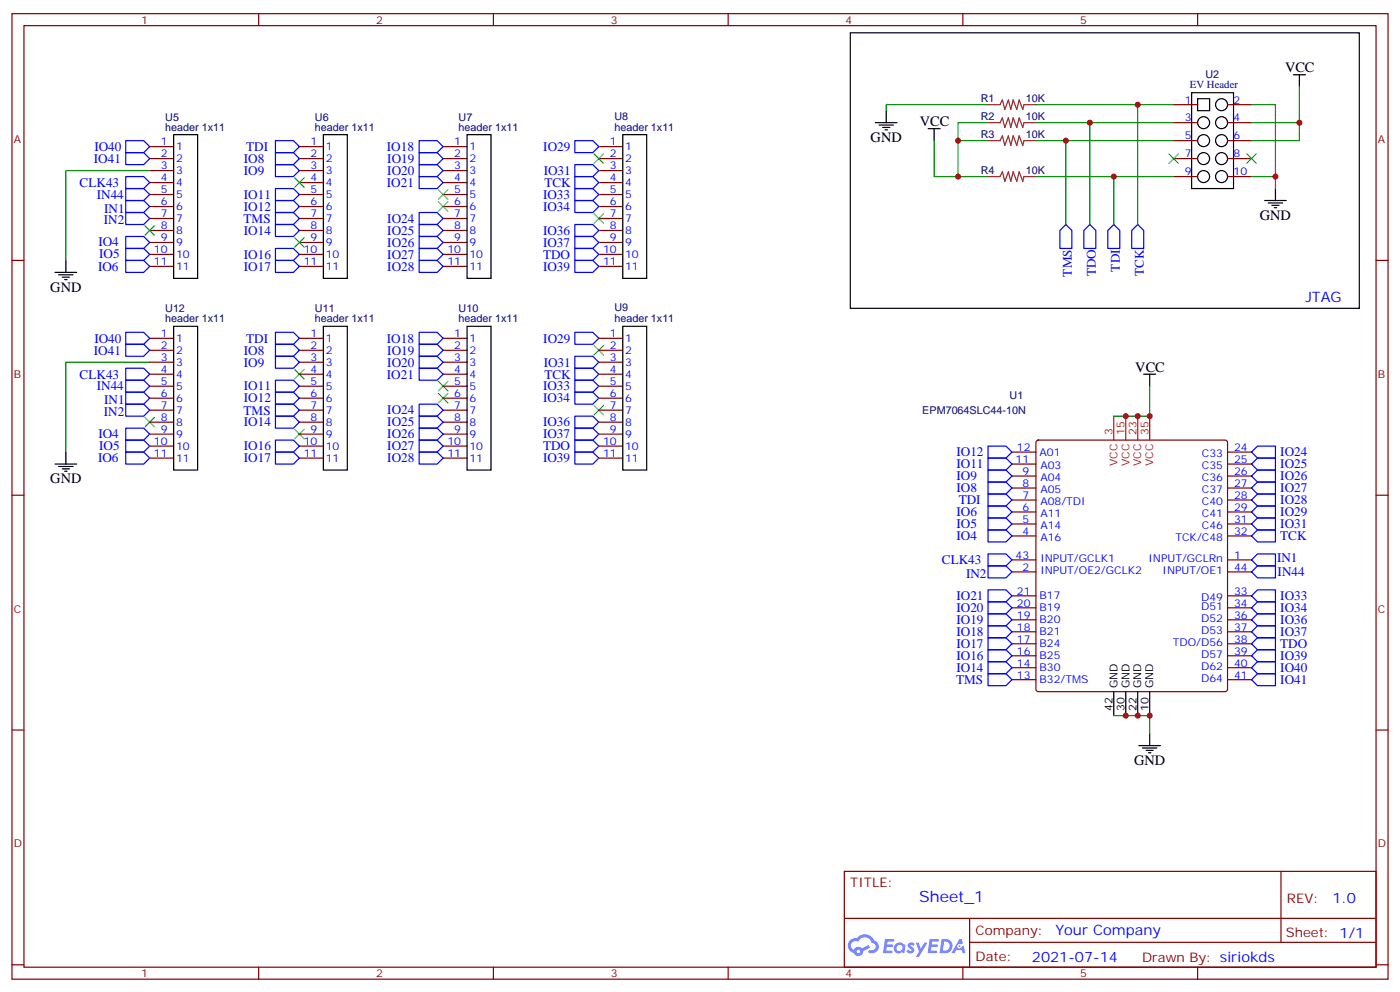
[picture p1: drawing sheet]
<svg xmlns="http://www.w3.org/2000/svg" width="412mm" height="292mm" viewBox="0 0 412 292" stroke-linecap="round" stroke-linejoin="round" font-family="sans-serif">
<g fill="none" stroke="#870000" stroke-width=".35">
<path d="M3.5 4h405.4v284.4h-405.4zM7.1 7.5h398.2v277.3h-398.2zM76.2 4v3.5M145.3 4v3.5M214.5 4v3.5M283.6 4v3.5M352.8 4v3.5M3.5 76.7h3.6M405.3 76.7h3.6M3.5 145.8h3.6M405.3 145.8h3.6M3.5 215h3.6"/>
<path d="M405.3 215h3.6M248.7 256.6h156.6v28.2h-156.6zM377.3 256.6v20.9M248.7 270.5h156.5M285.6 277.5h119.6M285.6 270.5v14.1M3.5 284.1h3.6M76.2 284.8v3.6M145.3 284.8v3.6M214.5 284.8v3.6M283.6 284.8v3.6M352.8 284.8v3.6"/>
<path d="M405.3 284.1h3.6"/>
</g>
<g fill="#5487ff">
<path d="M267.7 277.8a1.22 1.22 0 0 1 1.7 .3l-.4 .5a.47 .47 0 0 0-.3-.4 .47 .47 0 0 0-.5 .2l.1 .2a1.14 1.14 0 0 1 .8 1.8 1.14 1.14 0 0 1-1.9 0l-.2-.2 .5-.5 .7 .4a.29 .29 0 0 0 .3-.3 .29 .29 0 0 0-.2-.3 1.04 1.04 0 0 1-.6-1.7z"/>
<path d="M260.7 276.5h2.4l.3 .2-.2 .5-1.8 .1-.1 .8h1.5l.3 .4-.3 .4h-1.6l-.2 1.1h1.7l.2 .3-.2 .3-2.6 .1z"/>
<path d="M273.8 276.5h2.4l.3 .2-.1 .5-1.8 .1-.2 .8h1.6l.3 .4-.4 .4h-1.6l-.1 1.1h1.7l.2 .3-.2 .3-2.6 .1z"/>
<path d="M282.6 276.5h.7l.3 1.3-.6 .3a.69 .69 0 0 0-1 .3 .69 .69 0 0 0 .4 1 .69 .69 0 0 0 .9-.7l.5-.2 .6 2.2h-.8l-.2-.9h-1.8l-.5 .9h-.8z"/>
<path d="M269.8 277.6h.8l.6 1.8 1.1-1.8h.9l-2.6 4.2h-.8l.9-1.5z"/>
<path d="M277.4 276.5l-.6 4.2h1.3a2.11 2.11 0 0 0 2.5-2.1 2.11 2.11 0 0 0-2.5-2.1zM278.1 277.3a1.39 1.39 0 0 1 1.7 1.4 1.39 1.39 0 0 1-1.8 1.3h-.3z"/>
<path d="M263.7 278.2a1.54 1.54 0 0 0-.1 2.1 1.54 1.54 0 0 0 2.2 .1l.6 .3 .3-2.3-.2-.3h-.4a1.49 1.49 0 0 0-2.4 .1zM264 279.2a.94 .94 0 0 1 1.8 0 .94 .94 0 0 1-1.8 0z"/>
<path d="M250.4 276.9a2.18 2.18 0 0 0 1.1 3.7 1.44 1.44 0 0 0 1.6 .9 1.44 1.44 0 0 0 1.2-1.4l2-1-.5-.8-1.9 1a1.47 1.47 0 0 0-2.4 .4 1.39 1.39 0 0 1-.7-1.9 1.39 1.39 0 0 1 2-.5 2.12 2.12 0 0 1 2.2-1.3 2.12 2.12 0 0 1 1.9 1.7 1.14 1.14 0 0 1 1.1 1.4 1.14 1.14 0 0 1-1.7 .7 .43 .43 0 0 0-.5 .4 .43 .43 0 0 0 .4 .5 1.98 1.98 0 0 0 2.5-1.2 1.98 1.98 0 0 0-1.2-2.6 3.1 3.1 0 0 0-5.3-.6l-.9 .1zM252.3 280.2a.55 .55 0 0 1 1.1 0 .55 .55 0 0 1-1.1 0z"/>
<circle cx="282.6" cy="278.6" r=".26"/>
</g>
<g fill="none" stroke="#870000" stroke-width=".35">
<path d="M345.7 30.8h7.1M345.7 36.1h7.1M361.6 30.8h7.1M361.6 36.1h7.1M44.1 46.7h7.1M44.1 43.2h7.1M44.1 50.2h7.1M44.1 53.8h7.1M44.1 57.3h7.1M88.2 46.7h7M88.2 43.2h7M88.2 50.2h7"/>
<path d="M88.2 53.8h7M88.2 57.3h7M130.5 46.7h7.1M130.5 43.2h7.1M130.5 50.2h7.1M130.5 53.8h7.1M130.5 57.3h7.1M176.4 46.7h7M176.4 43.2h7M176.4 50.2h7M176.4 53.8h7M176.4 57.3h7"/>
<path d="M345.7 41.4h7.1M345.7 46.7h7.1M345.7 52h7.1M361.6 41.4h7.1M361.6 46.7h7.1M361.6 52h7.1M44.1 60.8h7.1M44.1 64.3h7.1M44.1 67.9h7.1M44.1 71.4h7.1M44.1 74.9h7.1M44.1 78.5h7.1"/>
<path d="M88.2 60.8h7M88.2 64.3h7M88.2 67.9h7M88.2 71.4h7M88.2 74.9h7M88.2 78.5h7M130.5 60.8h7.1M130.5 64.3h7.1M130.5 67.9h7.1M130.5 71.4h7.1M130.5 74.9h7.1M130.5 78.5h7.1"/>
<path d="M176.4 60.8h7M176.4 64.3h7M176.4 67.9h7M176.4 71.4h7M176.4 74.9h7M176.4 78.5h7M44.1 99.6h7.1M88.2 99.6h7M130.5 99.6h7.1M176.4 99.6h7M44.1 103.2h7.1M44.1 106.7h7.1"/>
<path d="M44.1 110.2h7.1M44.1 113.7h7.1M44.1 117.3h7.1M88.2 103.2h7M88.2 106.7h7M88.2 110.2h7M88.2 113.7h7M88.2 117.3h7M130.5 103.2h7.1M130.5 106.7h7.1M130.5 110.2h7.1M130.5 113.7h7.1"/>
<path d="M130.5 117.3h7.1M176.4 103.2h7M176.4 106.7h7M176.4 110.2h7M176.4 113.7h7M176.4 117.3h7M44.1 120.8h7.1M44.1 124.3h7.1M44.1 127.8h7.1M44.1 131.4h7.1M44.1 134.9h7.1M88.2 120.8h7"/>
<path d="M88.2 124.3h7M88.2 127.8h7M88.2 131.4h7M88.2 134.9h7M130.5 120.8h7.1M130.5 124.3h7.1M130.5 127.8h7.1M130.5 131.4h7.1M130.5 134.9h7.1M176.4 120.8h7M176.4 124.3h7M176.4 127.8h7"/>
<path d="M176.4 131.4h7M176.4 134.9h7M298.1 136.7h7.1M298.1 133.1h7.1M305.4 129.8l.5-.2h55l.5 .2 .2 .5v72.7l-.2 .5-.5 .2h-55l-.5-.2-.2-.5v-72.7zM361.6 136.7h7.1M361.6 133.1h7.1M298.1 157.8h7.1M298.1 154.3h7.1M298.1 150.8h7.1M298.1 147.2h7.1M298.1 143.7h7.1"/>
<path d="M298.1 140.2h7.1M361.6 157.8h7.1M361.6 154.3h7.1M361.6 150.8h7.1M361.6 147.2h7.1M361.6 143.7h7.1M361.6 140.2h7.1M298.1 179h7.1M298.1 175.5h7.1M298.1 164.9h7.1M298.1 168.4h7.1M361.6 179h7.1"/>
<path d="M361.6 175.5h7.1M361.6 164.9h7.1M361.6 168.4h7.1M298.1 196.6h7.1M298.1 193.1h7.1M298.1 189.6h7.1M298.1 186.1h7.1M298.1 182.5h7.1M361.6 196.6h7.1M361.6 193.1h7.1M361.6 189.6h7.1M361.6 186.1h7.1"/>
<path d="M361.6 182.5h7.1M298.1 200.2h7.1M361.6 200.2h7.1"/>
</g>
<path d="M328.1 122.6v7M331.6 122.6v7M335.1 122.6v7M338.7 122.6v7" fill="none" stroke="#f00" stroke-width=".35"/>
<g fill="none" stroke="#000" stroke-width=".35">
<path d="M250.5 9.7h149.9v81.1h-149.9zM51.2 39.7h7v42.3h-7zM95.2 39.7h7.1v42.3h-7.1zM137.6 39.7h7v42.3h-7zM183.4 39.7h7.1v42.3h-7.1zM257.9 36.1h6.3M258.9 36.8h4.3M260 37.5h2.1M260.7 38.2h.7M261.1 32.6v3.5M273.4 37.9h3.5M275.2 37.9v3.5"/>
<path d="M351 27.3h12.4v28.2h-12.4zM352.8 29.1h3.5v3.5h-3.5zM381 22h3.5M382.8 22v3.5M372.5 59.1h6.4M373.6 59.8h4.2M375.7 55.5v3.6M19.4 76.7v3.5M374.6 60.5h2.2M375.4 61.2h.7M16.2 80.2h6.4M17.3 80.9h4.2"/>
<path d="M18.3 81.6h2.2M19 82.3h.8M51.2 96.1h7v42.3h-7zM95.2 96.1h7.1v42.3h-7.1zM137.6 96.1h7v42.3h-7zM183.4 96.1h7.1v42.3h-7.1zM336.9 110.2h3.5M338.7 110.2v3.5M16.2 136.7h6.4M17.3 137.4h4.2M18.3 138.1h2.2M19 138.8h.8"/>
<path d="M19.4 133.1v3.6M328.1 203.7v7M331.6 203.7v7M335.1 203.7v7M335.5 219.6h6.3M338.7 203.7v7M338.7 216v3.6M336.5 220.3h4.3M337.6 221h2.1M338.3 221.7h.7"/>
<circle cx="354.5" cy="36.1" r="1.76"/>
<circle cx="359.8" cy="30.8" r="1.76"/>
<circle cx="359.8" cy="36.1" r="1.76"/>
<circle cx="354.5" cy="46.7" r="1.76"/>
<circle cx="354.5" cy="41.4" r="1.76"/>
<circle cx="354.5" cy="52" r="1.76"/>
<circle cx="359.8" cy="41.4" r="1.76"/>
<circle cx="359.8" cy="52" r="1.76"/>
<circle cx="359.8" cy="46.7" r="1.76"/>
</g>
<g fill="none" stroke="#00f" stroke-width=".35">
<path d="M37 41.4h5.3l1.8 1.8-1.8 1.7h-5.3zM37 44.9h5.3l1.8 1.8-1.8 1.8h-5.3zM37 52h5.3l1.8 1.8-1.8 1.7h-5.3zM37 55.5h5.3l1.8 1.8-1.8 1.8h-5.3zM37 59.1h5.3l1.8 1.7-1.8 1.8h-5.3zM81.1 41.4h5.3l1.8 1.8-1.8 1.7h-5.3zM81.1 44.9h5.3l1.8 1.8-1.8 1.8h-5.3zM81.1 48.5h5.3l1.8 1.7-1.8 1.8h-5.3zM81.1 55.5h5.3l1.8 1.8-1.8 1.8h-5.3zM81.1 59.1h5.3l1.8 1.7-1.8 1.8h-5.3zM123.5 41.4h5.3l1.7 1.8-1.7 1.7h-5.3zM123.5 44.9h5.3l1.7 1.8-1.7 1.8h-5.3z"/>
<path d="M123.5 48.5h5.3l1.7 1.7-1.7 1.8h-5.3zM123.5 52h5.3l1.7 1.8-1.7 1.7h-5.3zM169.3 41.4h5.3l1.8 1.8-1.8 1.7h-5.3zM169.3 48.5h5.3l1.8 1.7-1.8 1.8h-5.3zM169.3 52h5.3l1.8 1.8-1.8 1.7h-5.3zM169.3 55.5h5.3l1.8 1.8-1.8 1.8h-5.3zM169.3 59.1h5.3l1.8 1.7-1.8 1.8h-5.3zM37 62.6h5.3l1.8 1.7-1.8 1.8h-5.3zM37 69.6h5.3l1.8 1.8-1.8 1.8h-5.3zM37 73.2h5.3l1.8 1.7-1.8 1.8h-5.3zM37 76.7h5.3l1.8 1.8-1.8 1.7h-5.3zM81.1 62.6h5.3l1.8 1.7-1.8 1.8h-5.3z"/>
<path d="M81.1 66.1h5.3l1.8 1.8-1.8 1.7h-5.3zM81.1 73.2h5.3l1.8 1.7-1.8 1.8h-5.3zM81.1 76.7h5.3l1.8 1.8-1.8 1.7h-5.3zM123.5 62.6h5.3l1.7 1.7-1.7 1.8h-5.3zM123.5 66.1h5.3l1.7 1.8-1.7 1.7h-5.3zM123.5 69.6h5.3l1.7 1.8-1.7 1.8h-5.3zM123.5 73.2h5.3l1.7 1.7-1.7 1.8h-5.3zM123.5 76.7h5.3l1.7 1.8-1.7 1.7h-5.3zM169.3 66.1h5.3l1.8 1.8-1.8 1.7h-5.3zM169.3 69.6h5.3l1.8 1.8-1.8 1.8h-5.3zM169.3 73.2h5.3l1.8 1.7-1.8 1.8h-5.3zM169.3 76.7h5.3l1.8 1.8-1.8 1.7h-5.3z"/>
<path d="M314 66.1l1.7 1.8v5.3h-3.5v-5.3zM321 66.1l1.8 1.8v5.3h-3.5v-5.3zM328.1 66.1l1.7 1.8v5.3h-3.5v-5.3zM335.1 66.1l1.8 1.8v5.3h-3.5v-5.3zM37 97.9h5.3l1.8 1.7-1.8 1.8h-5.3zM81.1 97.9h5.3l1.8 1.7-1.8 1.8h-5.3zM123.5 97.9h5.3l1.7 1.7-1.7 1.8h-5.3zM169.3 97.9h5.3l1.8 1.7-1.8 1.8h-5.3zM37 119h5.3l1.8 1.8-1.8 1.8h-5.3zM37 115.5h5.3l1.8 1.8-1.8 1.7h-5.3zM37 112h5.3l1.8 1.7-1.8 1.8h-5.3zM37 108.4h5.3l1.8 1.8-1.8 1.8h-5.3z"/>
<path d="M37 101.4h5.3l1.8 1.8-1.8 1.7h-5.3zM81.1 119h5.3l1.8 1.8-1.8 1.8h-5.3zM81.1 115.5h5.3l1.8 1.8-1.8 1.7h-5.3zM81.1 112h5.3l1.8 1.7-1.8 1.8h-5.3zM81.1 104.9h5.3l1.8 1.8-1.8 1.7h-5.3zM81.1 101.4h5.3l1.8 1.8-1.8 1.7h-5.3zM123.5 119h5.3l1.7 1.8-1.7 1.8h-5.3zM123.5 108.4h5.3l1.7 1.8-1.7 1.8h-5.3zM123.5 104.9h5.3l1.7 1.8-1.7 1.7h-5.3zM123.5 101.4h5.3l1.7 1.8-1.7 1.7h-5.3zM169.3 115.5h5.3l1.8 1.8-1.8 1.7h-5.3zM169.3 112h5.3l1.8 1.7-1.8 1.8h-5.3z"/>
<path d="M169.3 108.4h5.3l1.8 1.8-1.8 1.8h-5.3zM169.3 104.9h5.3l1.8 1.8-1.8 1.7h-5.3zM37 133.1h5.3l1.8 1.8-1.8 1.8h-5.3zM37 129.6h5.3l1.8 1.8-1.8 1.7h-5.3zM37 126.1h5.3l1.8 1.7-1.8 1.8h-5.3zM81.1 133.1h5.3l1.8 1.8-1.8 1.8h-5.3zM81.1 129.6h5.3l1.8 1.8-1.8 1.7h-5.3zM81.1 122.6h5.3l1.8 1.7-1.8 1.8h-5.3zM123.5 133.1h5.3l1.7 1.8-1.7 1.8h-5.3zM123.5 129.6h5.3l1.7 1.8-1.7 1.7h-5.3zM123.5 126.1h5.3l1.7 1.7-1.7 1.8h-5.3zM123.5 122.6h5.3l1.7 1.7-1.7 1.8h-5.3z"/>
<path d="M169.3 133.1h5.3l1.8 1.8-1.8 1.8h-5.3zM169.3 129.6h5.3l1.8 1.8-1.8 1.7h-5.3zM169.3 126.1h5.3l1.8 1.7-1.8 1.8h-5.3zM169.3 122.6h5.3l1.8 1.7-1.8 1.8h-5.3zM291 131.4h5.3l1.8 1.7-1.8 1.8h-5.3zM291 134.9h5.3l1.8 1.8-1.8 1.7h-5.3zM291 138.4h5.3l1.8 1.8-1.8 1.8h-5.3zM368.7 133.1l1.7-1.7h5.3v3.5h-5.3zM368.7 136.7l1.7-1.8h5.3v3.5h-5.3zM370.4 138.4h5.3v3.6h-5.3l-1.7-1.8zM291 145.5h5.3l1.8 1.7-1.8 1.8h-5.3zM291 142h5.3l1.8 1.7-1.8 1.8h-5.3z"/>
<path d="M291 149h5.3l1.8 1.8-1.8 1.7h-5.3zM291 152.5h5.3l1.8 1.8-1.8 1.8h-5.3zM291 156.1h5.3l1.8 1.7-1.8 1.8h-5.3zM368.7 157.8l1.7-1.7h5.3v3.5h-5.3zM368.7 143.7l1.7-1.7h5.3v3.5h-5.3zM368.7 150.8l1.7-1.8h5.3v3.5h-5.3zM370.4 145.5h5.3v3.5h-5.3l-1.7-1.8zM370.4 152.5h5.3v3.6h-5.3l-1.7-1.8zM291 166.7h5.3l1.8 1.7-1.8 1.8h-5.3zM291 163.1h5.3l1.8 1.8-1.8 1.8h-5.3zM291 173.7h5.3l1.8 1.8-1.8 1.7h-5.3zM291 177.2h5.3l1.8 1.8-1.8 1.8h-5.3z"/>
<path d="M368.7 175.5l1.7-1.8h5.3v3.5h-5.3zM370.4 163.1h5.3v3.6h-5.3l-1.7-1.8zM370.4 166.7h5.3v3.5h-5.3l-1.7-1.8zM370.4 177.2h5.3v3.6h-5.3l-1.7-1.8zM291 198.4h5.3l1.8 1.8-1.8 1.7h-5.3zM291 180.8h5.3l1.8 1.7-1.8 1.8h-5.3zM291 184.3h5.3l1.8 1.8-1.8 1.7h-5.3zM291 187.8h5.3l1.8 1.8-1.8 1.7h-5.3zM291 191.3h5.3l1.8 1.8-1.8 1.8h-5.3zM291 194.9h5.3l1.8 1.7-1.8 1.8h-5.3zM368.7 189.6l1.7-1.8h5.3v3.5h-5.3zM368.7 182.5l1.7-1.7h5.3v3.5h-5.3z"/>
<path d="M368.7 186.1l1.7-1.8h5.3v3.5h-5.3zM368.7 193.1l1.7-1.8h5.3v3.6h-5.3zM368.7 196.6l1.7-1.7h5.3v3.5h-5.3zM370.4 198.4h5.3v3.5h-5.3l-1.7-1.7z"/>
</g>
<g fill="none" stroke="#008700" stroke-width=".35">
<path d="M291 30.8h-29.9v1.8M291 36.1h-8.8v15.9M305.2 30.8h40.5M305.2 36.1h40.5M321 36.1v30M335.1 30.8v35.3M368.7 30.8h7v21.2M368.7 36.1h14.1M382.8 25.5v15.9h-14.1M44.1 50.2h-24.7v26.5M275.2 41.4v10.6h15.8M282.2 41.4h8.8"/>
<path d="M305.2 41.4h40.5M305.2 52h40.5M314 41.4v24.7M328.1 52v14.1M368.7 52h7v3.5M44.1 106.7h-24.7v26.4M338.7 113.7v8.9h-10.6M328.1 210.7h10.6v5.3"/>
</g>
<g fill="none" stroke="#3c3" stroke-width=".35">
<path d="M86.8 52.4l2.8 2.8M89.6 52.4l-2.8 2.8M129.1 55.9l2.8 2.8M129.1 59.4l2.8 2.8M131.9 55.9l-2.8 2.8M131.9 59.4l-2.8 2.8M175 45.3l2.8 2.8M177.8 45.3l-2.8 2.8M344.3 45.3l2.8 2.8M347.1 45.3l-2.8 2.8M367.2 45.3l2.9 2.8M370.1 45.3l-2.9 2.8"/>
<path d="M42.7 66.5l2.8 2.8M45.5 66.5l-2.8 2.8M86.8 70l2.8 2.8M89.6 70l-2.8 2.8M175 62.9l2.8 2.9M177.8 62.9l-2.8 2.9M86.8 108.8l2.8 2.8M89.6 108.8l-2.8 2.8M129.1 115.9l2.8 2.8M129.1 112.3l2.8 2.8M131.9 115.9l-2.8 2.8M131.9 112.3l-2.8 2.8"/>
<path d="M175 119.4l2.8 2.8M175 101.7l2.8 2.9M177.8 119.4l-2.8 2.8M177.8 101.7l-2.8 2.9M42.7 122.9l2.8 2.8M45.5 122.9l-2.8 2.8M86.8 126.4l2.8 2.9M89.6 126.4l-2.8 2.9"/>
</g>
<path d="M291 30.8h3.6l.7-1.4 .7 2.8 1-2.8 .7 2.8 .7-2.8 1.1 2.8 .7-2.8 1.1 2.8 .3-1.4h3.6M291 36.1h3.6l.7-1.4 .7 2.8 1-2.8 .7 2.8 .7-2.8 1.1 2.8 .7-2.8 1.1 2.8 .3-1.4h3.6M291 41.4h3.6l.7-1.4 .7 2.8 1-2.8 .7 2.8 .7-2.8 1.1 2.8 .7-2.8 1.1 2.8 .3-1.4h3.6M291 52h3.6l.7-1.4 .7 2.8 1-2.8 .7 2.8 .7-2.8 1.1 2.8 .7-2.8 1.1 2.8 .3-1.4h3.6" fill="none" stroke="#8c2424" stroke-width=".35"/>
<g fill="#c00">
<circle cx="382.8" cy="36.1" r=".88"/>
<circle cx="375.7" cy="52" r=".88"/>
<circle cx="314" cy="41.4" r=".88"/>
<circle cx="321" cy="36.1" r=".88"/>
<circle cx="328.1" cy="52" r=".88"/>
<circle cx="335.1" cy="30.8" r=".88"/>
<circle cx="282.2" cy="52" r=".88"/>
<circle cx="282.2" cy="41.4" r=".88"/>
<circle cx="331.6" cy="210.7" r=".88"/>
<circle cx="335.1" cy="210.7" r=".88"/>
<circle cx="338.7" cy="210.7" r=".88"/>
<circle cx="338.7" cy="122.6" r=".88"/>
<circle cx="335.1" cy="122.6" r=".88"/>
<circle cx="331.6" cy="122.6" r=".88"/>
</g>
<text font-size="4.6" fill="#00f" x="270.8" y="265.6">Sheet_1</text>
<g font-size="4.2">
<text x="378.5" y="21.3">VCC</text>
<text x="256.5" y="41.8">GND</text>
<text x="270.9" y="37.2">VCC</text>
<text x="371.1" y="64.7">GND</text>
<text x="14.8" y="85.9">GND</text>
<text x="334.4" y="109.5">VCC</text>
<text x="14.8" y="142.3">GND</text>
<text x="334.1" y="225.2">GND</text>
</g>
<g font-size="4.2" fill="#00f">
<text x="384.5" y="89">JTAG</text>
<text x="392.5" y="265.9">1.0</text>
<text x="310.9" y="275.4">Your Company</text>
<text x="304" y="283.2">2021-07-14</text>
</g>
<g font-size="3.9" fill="#00f">
<text x="27.7" y="48">IO41</text>
<text x="27.8" y="44.4">IO40</text>
<text x="71.9" y="48">IO8</text>
<text x="72.5" y="44.5">TDI</text>
<text x="114" y="44.4">IO18</text>
<text x="114.1" y="48">IO19</text>
<text x="160" y="44.4">IO29</text>
<text x="71.9" y="51.5">IO9</text>
<text x="114.1" y="51.5">IO20</text>
<text x="160.2" y="51.5">IO31</text>
<text x="23.5" y="55">CLK43</text>
<text x="28.5" y="58.6">IN44</text>
<text x="71.9" y="58.6">IO11</text>
<text x="114" y="55">IO21</text>
<text x="160" y="58.6">IO33</text>
<text x="160.4" y="55">TCK</text>
<text x="30.7" y="62.6">IN1</text>
<text x="71.8" y="65.7">TMS</text>
<text x="71.9" y="62.1">IO12</text>
<text x="114.1" y="65.6">IO24</text>
<text x="160" y="62.1">IO34</text>
<text x="30.6" y="66.1">IN2</text>
<text x="71.9" y="69.1">IO14</text>
<text x="114.1" y="69.1">IO25</text>
<text x="160" y="69.1">IO36</text>
<text x="29" y="72.6">IO4</text>
<text x="29.2" y="76.1">IO5</text>
<text x="71.9" y="76.2">IO16</text>
<text x="114.1" y="72.7">IO26</text>
<text x="114.1" y="76.2">IO27</text>
<text x="160" y="72.7">IO37</text>
<text x="160" y="76.2">TDO</text>
<text x="28.9" y="79.7">IO6</text>
<text x="71.9" y="79.7">IO17</text>
<text x="114.1" y="79.7">IO28</text>
<text x="160" y="79.7">IO39</text>
<text x="315.7" y="81.4" transform="rotate(-90 315.7 81.4)">TMS</text>
<text x="322.8" y="81.4" transform="rotate(-90 322.8 81.4)">TDO</text>
<text x="329.8" y="80" transform="rotate(-90 329.8 80)">TDI</text>
<text x="336.9" y="81.2" transform="rotate(-90 336.9 81.2)">TCK</text>
<text x="27.8" y="100.9">IO40</text>
<text x="72.5" y="100.9">TDI</text>
<text x="114" y="100.9">IO18</text>
<text x="160" y="100.9">IO29</text>
<text x="27.7" y="104.4">IO41</text>
<text x="71.9" y="107.9">IO9</text>
<text x="71.9" y="104.4">IO8</text>
<text x="114.1" y="107.9">IO20</text>
<text x="114.1" y="104.4">IO19</text>
<text x="160.2" y="107.9">IO31</text>
<text x="23.5" y="111.5">CLK43</text>
<text x="114" y="111.5">IO21</text>
<text x="160.4" y="111.5">TCK</text>
<text x="28.5" y="115">IN44</text>
<text x="30.7" y="119">IN1</text>
<text x="71.9" y="118.5">IO12</text>
<text x="71.9" y="115">IO11</text>
<text x="160" y="118.5">IO34</text>
<text x="160" y="115">IO33</text>
<text x="30.6" y="122.6">IN2</text>
<text x="71.8" y="122.1">TMS</text>
<text x="71.9" y="125.6">IO14</text>
<text x="114.1" y="125.6">IO25</text>
<text x="114.1" y="122.1">IO24</text>
<text x="160" y="125.6">IO36</text>
<text x="29" y="129">IO4</text>
<text x="114.1" y="129.1">IO26</text>
<text x="160" y="129.1">IO37</text>
<text x="28.9" y="136.1">IO6</text>
<text x="29.2" y="132.6">IO5</text>
<text x="71.9" y="136.2">IO17</text>
<text x="71.9" y="132.6">IO16</text>
<text x="114.1" y="136.2">IO28</text>
<text x="114.1" y="132.6">IO27</text>
<text x="160" y="136.2">IO39</text>
<text x="160" y="132.6">TDO</text>
<text x="281.8" y="134.4">IO12</text>
<text x="281.8" y="137.9">IO11</text>
<text x="377.1" y="134.4">IO24</text>
<text x="377.1" y="137.9">IO25</text>
<text x="281.8" y="141.5">IO9</text>
<text x="377.1" y="141.5">IO26</text>
<text x="281.8" y="145">IO8</text>
<text x="282.4" y="148.6">TDI</text>
<text x="377.1" y="145">IO27</text>
<text x="377.1" y="148.5">IO28</text>
<text x="281.8" y="152">IO6</text>
<text x="281.8" y="155.6">IO5</text>
<text x="377.1" y="152">IO29</text>
<text x="377.1" y="155.6">IO31</text>
<text x="281.8" y="159.1">IO4</text>
<text x="377.1" y="159.1">TCK</text>
<text x="277.5" y="166.1">CLK43</text>
<text x="376.2" y="165.6">IN1</text>
<text x="284.6" y="170.2">IN2</text>
<text x="376.4" y="169.7">IN44</text>
<text x="281.8" y="176.7">IO21</text>
<text x="377.1" y="176.7">IO33</text>
<text x="281.8" y="180.3">IO20</text>
<text x="281.8" y="183.8">IO19</text>
<text x="377.1" y="180.3">IO34</text>
<text x="377.1" y="183.8">IO36</text>
<text x="281.8" y="187.3">IO18</text>
<text x="281.8" y="190.8">IO17</text>
<text x="377.1" y="190.8">TDO</text>
<text x="377.1" y="187.3">IO37</text>
<text x="281.8" y="194.4">IO16</text>
<text x="281.8" y="197.9">IO14</text>
<text x="377.1" y="194.4">IO39</text>
<text x="377.1" y="197.9">IO40</text>
<text x="281.7" y="201.5">TMS</text>
<text x="377.1" y="201.4">IO41</text>
</g>
<g font-size="3.9" fill="#800">
<text x="250.5" y="261.2">TITLE:</text>
<text x="379.1" y="265.9">REV:</text>
<text x="287.4" y="275.4">Company:</text>
<text x="378.7" y="276">Sheet: 1/1</text>
<text x="287.4" y="283.1">Date:</text>
<text x="336.4" y="283.2">Draw</text>
<text x="346.6" y="283.2">n By: siriokds</text>
</g>
<g font-size="3.2" fill="#800">
<text x="41.6" y="7">1</text>
<text x="110.8" y="7">2</text>
<text x="179.9" y="7">3</text>
<text x="249.1" y="7">4</text>
<text x="318.2" y="7">5</text>
<text x="4.1" y="42.1">A</text>
<text x="405.9" y="42.1">A</text>
<text x="4.1" y="111.3">B</text>
<text x="405.9" y="111.3">B</text>
<text x="4.1" y="180.4">C</text>
<text x="405.9" y="180.4">C</text>
<text x="4.1" y="249.6">D</text>
<text x="405.9" y="249.6">D</text>
<text x="41.6" y="287.8">1</text>
<text x="110.8" y="287.8">2</text>
<text x="179.9" y="287.8">3</text>
<text x="249.1" y="287.8">4</text>
<text x="318.2" y="287.8">5</text>
</g>
<g font-size="3.2" fill="#000080">
<text x="355.1" y="23">U2</text>
<text x="350.5" y="26">EV Header</text>
<text x="48.7" y="35.5">U5</text>
<text x="92.8" y="35.5">U6</text>
<text x="135.1" y="35.5">U7</text>
<text x="181" y="35.3">U8</text>
<text x="288.9" y="30.2">R1</text>
<text x="288.9" y="35.5">R2</text>
<text x="302.2" y="30.2">10K</text>
<text x="302.2" y="35.5">10K</text>
<text x="48.7" y="38.5">header 1x11</text>
<text x="92.8" y="38.5">header 1x11</text>
<text x="135.1" y="38.5">header 1x11</text>
<text x="181" y="38.5">header 1x11</text>
<text x="288.9" y="40.8">R3</text>
<text x="302.2" y="40.8">10K</text>
<text x="288.9" y="51.4">R4</text>
<text x="302.2" y="51.4">10K</text>
<text x="48.7" y="94.9">header 1x11</text>
<text x="48.7" y="92">U12</text>
<text x="92.8" y="94.9">header 1x11</text>
<text x="92.8" y="92">U11</text>
<text x="135.1" y="94.9">header 1x11</text>
<text x="135.1" y="92">U10</text>
<text x="181" y="94.9">header 1x11</text>
<text x="181" y="91.7">U9</text>
<text x="297.4" y="117.6">U1</text>
<text x="271.7" y="121.9">EPM7064SLC44-10N</text>
</g>
<g font-size="3.2" fill="#00f">
<text x="349" y="30.5">1</text>
<text x="349" y="35.8">3</text>
<text x="363.4" y="30.5">2</text>
<text x="363.4" y="35.8">4</text>
<text x="349" y="41.1">5</text>
<text x="363.4" y="41.1">6</text>
<text x="47.4" y="42.8">1</text>
<text x="47.4" y="46.4">2</text>
<text x="51.9" y="44.2">1</text>
<text x="51.9" y="47.8">2</text>
<text x="91.5" y="42.8">1</text>
<text x="91.5" y="46.4">2</text>
<text x="96" y="44.2">1</text>
<text x="96" y="47.8">2</text>
<text x="133.8" y="42.8">1</text>
<text x="133.8" y="46.4">2</text>
<text x="138.3" y="44.2">1</text>
<text x="138.3" y="47.8">2</text>
<text x="179.7" y="42.8">1</text>
<text x="179.7" y="46.4">2</text>
<text x="184.1" y="44.2">1</text>
<text x="184.1" y="47.8">2</text>
<text x="349" y="46.4">7</text>
<text x="363.4" y="46.4">8</text>
<text x="47.4" y="49.9">3</text>
<text x="47.4" y="53.4">4</text>
<text x="51.9" y="51.3">3</text>
<text x="91.5" y="49.9">3</text>
<text x="91.5" y="53.4">4</text>
<text x="96" y="51.3">3</text>
<text x="133.8" y="49.9">3</text>
<text x="133.8" y="53.4">4</text>
<text x="138.3" y="51.3">3</text>
<text x="179.7" y="49.9">3</text>
<text x="179.7" y="53.4">4</text>
<text x="184.1" y="51.3">3</text>
<text x="349" y="51.6">9</text>
<text x="363.4" y="51.6">10</text>
<text x="47.4" y="56.9">5</text>
<text x="51.9" y="54.8">4</text>
<text x="51.9" y="58.3">5</text>
<text x="91.5" y="56.9">5</text>
<text x="96" y="54.8">4</text>
<text x="96" y="58.3">5</text>
<text x="133.8" y="56.9">5</text>
<text x="138.3" y="54.8">4</text>
<text x="138.3" y="58.3">5</text>
<text x="179.7" y="56.9">5</text>
<text x="184.1" y="54.8">4</text>
<text x="184.1" y="58.3">5</text>
<text x="47.4" y="60.5">6</text>
<text x="47.4" y="64">7</text>
<text x="51.9" y="61.9">6</text>
<text x="51.9" y="65.4">7</text>
<text x="91.5" y="60.5">6</text>
<text x="91.5" y="64">7</text>
<text x="96" y="61.9">6</text>
<text x="96" y="65.4">7</text>
<text x="133.8" y="60.5">6</text>
<text x="133.8" y="64">7</text>
<text x="138.3" y="61.9">6</text>
<text x="138.3" y="65.4">7</text>
<text x="179.7" y="60.5">6</text>
<text x="179.7" y="64">7</text>
<text x="184.1" y="61.9">6</text>
<text x="184.1" y="65.4">7</text>
<text x="47.4" y="67.5">8</text>
<text x="47.4" y="71">9</text>
<text x="51.9" y="68.9">8</text>
<text x="91.5" y="67.5">8</text>
<text x="91.5" y="71">9</text>
<text x="96" y="68.9">8</text>
<text x="133.8" y="67.5">8</text>
<text x="133.8" y="71">9</text>
<text x="138.3" y="68.9">8</text>
<text x="179.7" y="67.5">8</text>
<text x="179.7" y="71">9</text>
<text x="184.1" y="68.9">8</text>
<text x="45.4" y="74.6">10</text>
<text x="51.9" y="72.5">9</text>
<text x="51.9" y="76">10</text>
<text x="89.5" y="74.6">10</text>
<text x="96" y="72.5">9</text>
<text x="96" y="76">10</text>
<text x="131.8" y="74.6">10</text>
<text x="138.3" y="72.5">9</text>
<text x="138.3" y="76">10</text>
<text x="177.6" y="74.6">10</text>
<text x="184.1" y="72.5">9</text>
<text x="184.1" y="76">10</text>
<text x="45.4" y="78.1">11</text>
<text x="51.9" y="79.5">11</text>
<text x="89.5" y="78.1">11</text>
<text x="96" y="79.5">11</text>
<text x="131.8" y="78.1">11</text>
<text x="138.3" y="79.5">11</text>
<text x="177.6" y="78.1">11</text>
<text x="184.1" y="79.5">11</text>
<text x="47.4" y="99.3">1</text>
<text x="51.9" y="100.7">1</text>
<text x="91.5" y="99.3">1</text>
<text x="96" y="100.7">1</text>
<text x="133.8" y="99.3">1</text>
<text x="138.3" y="100.7">1</text>
<text x="179.7" y="99.3">1</text>
<text x="184.1" y="100.7">1</text>
<text x="47.4" y="102.8">2</text>
<text x="47.4" y="106.3">3</text>
<text x="51.9" y="104.2">2</text>
<text x="51.9" y="107.7">3</text>
<text x="91.5" y="102.8">2</text>
<text x="91.5" y="106.3">3</text>
<text x="96" y="104.2">2</text>
<text x="96" y="107.7">3</text>
<text x="133.8" y="102.8">2</text>
<text x="133.8" y="106.3">3</text>
<text x="138.3" y="104.2">2</text>
<text x="138.3" y="107.7">3</text>
<text x="179.7" y="102.8">2</text>
<text x="179.7" y="106.3">3</text>
<text x="184.1" y="104.2">2</text>
<text x="184.1" y="107.7">3</text>
<text x="47.4" y="109.9">4</text>
<text x="47.4" y="113.4">5</text>
<text x="51.9" y="111.3">4</text>
<text x="91.5" y="109.9">4</text>
<text x="91.5" y="113.4">5</text>
<text x="96" y="111.3">4</text>
<text x="133.8" y="109.9">4</text>
<text x="133.8" y="113.4">5</text>
<text x="138.3" y="111.3">4</text>
<text x="179.7" y="109.9">4</text>
<text x="179.7" y="113.4">5</text>
<text x="184.1" y="111.3">4</text>
<text x="47.4" y="116.9">6</text>
<text x="51.9" y="114.8">5</text>
<text x="51.9" y="118.3">6</text>
<text x="91.5" y="116.9">6</text>
<text x="96" y="114.8">5</text>
<text x="96" y="118.3">6</text>
<text x="133.8" y="116.9">6</text>
<text x="138.3" y="114.8">5</text>
<text x="138.3" y="118.3">6</text>
<text x="179.7" y="116.9">6</text>
<text x="184.1" y="114.8">5</text>
<text x="184.1" y="118.3">6</text>
<text x="47.4" y="120.4">7</text>
<text x="47.4" y="124">8</text>
<text x="51.9" y="121.8">7</text>
<text x="51.9" y="125.4">8</text>
<text x="91.5" y="120.4">7</text>
<text x="91.5" y="124">8</text>
<text x="96" y="121.8">7</text>
<text x="96" y="125.4">8</text>
<text x="133.8" y="120.4">7</text>
<text x="133.8" y="124">8</text>
<text x="138.3" y="121.8">7</text>
<text x="138.3" y="125.4">8</text>
<text x="179.7" y="120.4">7</text>
<text x="179.7" y="124">8</text>
<text x="184.1" y="121.8">7</text>
<text x="184.1" y="125.4">8</text>
<text x="45.4" y="131">10</text>
<text x="47.4" y="127.5">9</text>
<text x="51.9" y="128.9">9</text>
<text x="89.5" y="131">10</text>
<text x="91.5" y="127.5">9</text>
<text x="96" y="128.9">9</text>
<text x="131.8" y="131">10</text>
<text x="133.8" y="127.5">9</text>
<text x="138.3" y="128.9">9</text>
<text x="177.6" y="131">10</text>
<text x="179.7" y="127.5">9</text>
<text x="184.1" y="128.9">9</text>
<text x="45.4" y="134.5">11</text>
<text x="51.9" y="132.4">10</text>
<text x="51.9" y="136">11</text>
<text x="89.5" y="134.5">11</text>
<text x="96" y="132.4">10</text>
<text x="96" y="136">11</text>
<text x="131.8" y="134.5">11</text>
<text x="138.3" y="132.4">10</text>
<text x="138.3" y="136">11</text>
<text x="177.6" y="134.5">11</text>
<text x="184.1" y="132.4">10</text>
<text x="184.1" y="136">11</text>
<text x="299.2" y="136.3">11</text>
<text x="299.5" y="132.8">12</text>
<text x="306.2" y="134.2">A01</text>
<text x="354" y="134.5">C33</text>
<text x="363.5" y="136.3">25</text>
<text x="363.5" y="132.8">24</text>
<text x="301.2" y="143.4">8</text>
<text x="301.2" y="139.8">9</text>
<text x="306.5" y="141.6">A04</text>
<text x="306.5" y="138.1">A03</text>
<text x="354" y="138.1">C35</text>
<text x="354" y="141.6">C36</text>
<text x="363.5" y="139.8">26</text>
<text x="363.5" y="143.4">27</text>
<text x="301.2" y="146.9">7</text>
<text x="306.5" y="148.7">A08/TDI</text>
<text x="306.5" y="145.1">A05</text>
<text x="354" y="145.1">C37</text>
<text x="354" y="148.7">C40</text>
<text x="363.5" y="146.9">28</text>
<text x="301.2" y="154">5</text>
<text x="301.2" y="150.4">6</text>
<text x="306.5" y="155.7">A14</text>
<text x="306.5" y="152.2">A11</text>
<text x="354" y="152.2">C41</text>
<text x="354" y="155.7">C46</text>
<text x="363.5" y="150.4">29</text>
<text x="363.5" y="154">31</text>
<text x="301.2" y="157.5">4</text>
<text x="306.5" y="159.2">A16</text>
<text x="346.2" y="159.2">TCK/C48</text>
<text x="363.5" y="157.5">32</text>
<text x="299.2" y="164.5">43</text>
<text x="306.5" y="165.6">INPUT/GCLK1</text>
<text x="338.3" y="165.6">INPUT/GCLRn</text>
<text x="363.5" y="164.5">1</text>
<text x="301.2" y="168.1">2</text>
<text x="306.5" y="169.1">INPUT/OE2/GCLK2</text>
<text x="342.4" y="169.1">INPUT/OE1</text>
<text x="363.5" y="168.1">44</text>
<text x="299.5" y="178.6">20</text>
<text x="299.5" y="175.1">21</text>
<text x="306.2" y="176.5">B17</text>
<text x="353.8" y="176.9">D49</text>
<text x="353.8" y="179.7">D51</text>
<text x="363.5" y="175.1">33</text>
<text x="363.5" y="178.6">34</text>
<text x="299.5" y="185.7">18</text>
<text x="299.5" y="182.2">19</text>
<text x="306.2" y="183.6">B20</text>
<text x="306.2" y="180.1">B19</text>
<text x="353.8" y="183.2">D52</text>
<text x="363.5" y="182.2">36</text>
<text x="363.5" y="185.7">37</text>
<text x="299.5" y="189.2">17</text>
<text x="306.2" y="190.6">B24</text>
<text x="306.2" y="187.1">B21</text>
<text x="345.5" y="190.3">TDO/D56</text>
<text x="353.8" y="186.8">D53</text>
<text x="363.5" y="189.2">38</text>
<text x="299.5" y="196.3">14</text>
<text x="299.5" y="192.8">16</text>
<text x="306.2" y="197.7">B30</text>
<text x="306.2" y="194.2">B25</text>
<text x="353.8" y="193.8">D57</text>
<text x="353.8" y="197.3">D62</text>
<text x="363.5" y="192.8">39</text>
<text x="363.5" y="196.3">40</text>
<text x="299.5" y="199.8">13</text>
<text x="306.2" y="201.2">B32/TMS</text>
<text x="353.8" y="200.9">D64</text>
<text x="363.5" y="199.8">41</text>
</g>
<g font-size="3.2" fill="#f00">
<text x="327.7" y="128" transform="rotate(-90 327.7 128)">3</text>
<text x="331.3" y="128" transform="rotate(-90 331.3 128)">15</text>
<text x="334.8" y="128" transform="rotate(-90 334.8 128)">23</text>
<text x="338.3" y="128" transform="rotate(-90 338.3 128)">35</text>
<text x="329.1" y="137.3" transform="rotate(-90 329.1 137.3)">VCC</text>
<text x="332.7" y="137.3" transform="rotate(-90 332.7 137.3)">VCC</text>
<text x="336.2" y="137.3" transform="rotate(-90 336.2 137.3)">VCC</text>
<text x="339.7" y="137.3" transform="rotate(-90 339.7 137.3)">VCC</text>
</g>
<g font-size="3.2">
<text x="329.1" y="202.6" transform="rotate(-90 329.1 202.6)">GND</text>
<text x="332.7" y="202.6" transform="rotate(-90 332.7 202.6)">GND</text>
<text x="336.2" y="202.6" transform="rotate(-90 336.2 202.6)">GND</text>
<text x="339.7" y="202.6" transform="rotate(-90 339.7 202.6)">GND</text>
<text x="327.7" y="209.3" transform="rotate(-90 327.7 209.3)">42</text>
<text x="331.3" y="209.3" transform="rotate(-90 331.3 209.3)">30</text>
<text x="334.8" y="209.3" transform="rotate(-90 334.8 209.3)">22</text>
<text x="338.3" y="209.3" transform="rotate(-90 338.3 209.3)">10</text>
</g>
</svg>
